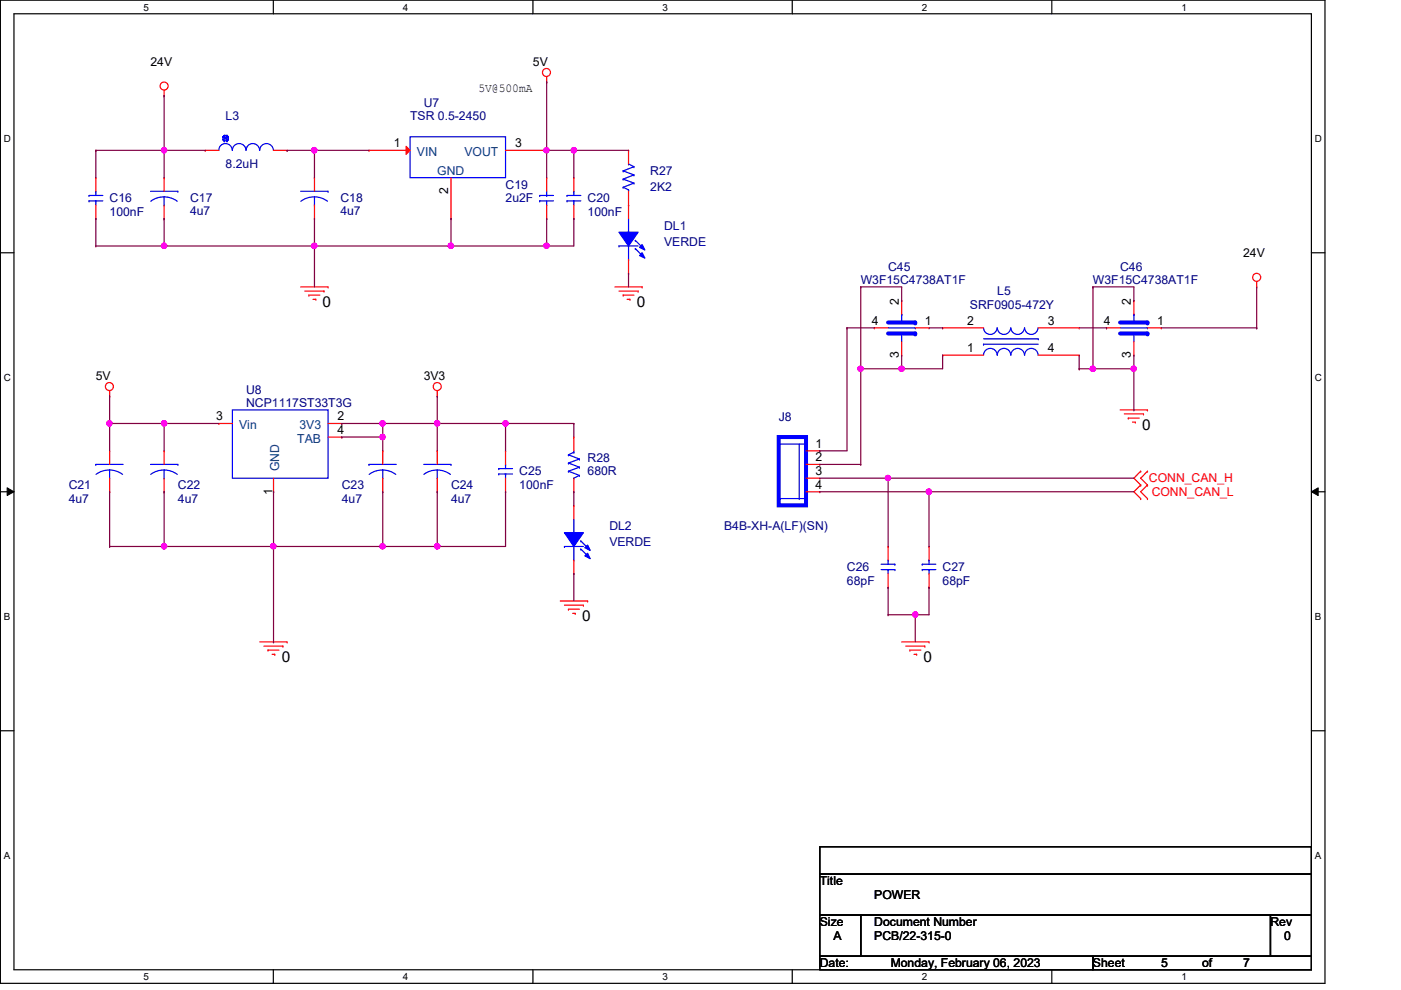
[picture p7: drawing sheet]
<svg xmlns="http://www.w3.org/2000/svg" width="297mm" height="210mm" viewBox="0 0 297 210" stroke-linecap="round" stroke-linejoin="round" font-family="sans-serif">
<path d="M.1 0h280.8v208.5h-280.8zM3 2.9h275v202.7h-275z" fill="none" stroke="#000" stroke-width=".25"/>
<g fill="#fff">
<path d="M30.4 .3h1.2v2.4h-1.2z"/>
<path d="M30.4 205.9h1.2v2.3h-1.2z"/>
</g>
<path d="M58 0v2.9M58 205.6v2.9" fill="none" stroke="#000" stroke-width=".25"/>
<g fill="#fff">
<path d="M85.4 .3h1.2v2.4h-1.2z"/>
<path d="M85.4 205.9h1.2v2.3h-1.2z"/>
</g>
<path d="M113 0v2.9M113 205.6v2.9" fill="none" stroke="#000" stroke-width=".25"/>
<g fill="#fff">
<path d="M140.5 .3h1.1v2.4h-1.1z"/>
<path d="M140.5 205.9h1.1v2.3h-1.1z"/>
</g>
<path d="M168 0v2.9M168 205.6v2.9" fill="none" stroke="#000" stroke-width=".25"/>
<g fill="#fff">
<path d="M195.4 .3h1.2v2.4h-1.2z"/>
<path d="M195.4 205.9h1.2v2.3h-1.2z"/>
</g>
<path d="M223 0v2.9M223 205.6v2.9" fill="none" stroke="#000" stroke-width=".25"/>
<g fill="#fff">
<path d="M250.5 .3h1.1v2.4h-1.1z"/>
<path d="M250.5 205.9h1.1v2.3h-1.1z"/>
<path d="M.8 28.2h1.5v2.4h-1.5z"/>
<path d="M278.8 28.2h1.4v2.4h-1.4z"/>
<path d="M.8 78.9h1.5v2.3h-1.5z"/>
<path d="M278.8 78.9h1.4v2.3h-1.4z"/>
</g>
<path d="M.1 53.6h2.9M278 53.6h2.9" fill="none" stroke="#000" stroke-width=".25"/>
<g fill="#fff">
<path d="M.8 129.6h1.4v2.3h-1.4z"/>
<path d="M278.8 129.6h1.3v2.3h-1.3z"/>
</g>
<path d="M.1 104.3h2.9M278 104.3h2.9" fill="none" stroke="#000" stroke-width=".25"/>
<path d="M1.5 103.4l1.5 .9-1.5 .8zM278 104.3l1.5-.9v1.7z" fill="#000"/>
<path d="M1.5 103.4l1.5 .9-1.5 .8zM278 104.3l1.5-.9v1.7z" fill="none" stroke="#000" stroke-width=".21"/>
<g fill="#fff">
<path d="M.8 180.3h1.4v2.3h-1.4z"/>
<path d="M278.8 180.3h1.3v2.3h-1.3z"/>
</g>
<path d="M.1 154.9h2.9M278 154.9h2.9M173.8 179.5h104.2v5.8h-104.2zM173.8 185.3h104.2v8.7h-104.2zM173.8 194h8.7v8.7h-8.7zM182.5 194h86.9v8.7h-86.9zM269.4 194h8.6v8.7h-8.6zM173.8 202.7h57.9v2.9h-57.9zM231.7 202.7h46.3v2.9h-46.3z" fill="none" stroke="#000" stroke-width=".25"/>
<g fill="none" stroke="#f00" stroke-width=".25">
<path d="M34.8 19.1v1.2M115.9 17.4h.1M115.9 16.3v1.1M34.8 20.3h.1M66.7 37.7h.1M66.7 37.7v2.9M115.9 37.7h.1M115.9 37.7v2.9M66.7 46.4h.1M66.7 43.5v2.9M115.9 46.4h.1M115.9 43.5v2.9"/>
<path d="M266.4 59.7v1.1M63.8 60.8h5.8M64.6 61.7h4.1M65.5 62.6h.1M65.5 62.6h2.3M66.4 63.5h.6M67 63.5h.1M68.7 61.7h.1M69.6 60.8h.1M130.4 60.8h5.7M131.2 61.7h4.1M132.1 62.6h.1"/>
<path d="M132.1 62.6h2.3M133 63.5h.6M133.6 63.5h.1M135.3 61.7h.1M136.1 60.8h.1M266.4 60.8h.1M23.2 84h.1M23.2 82.8v1.2M81.1 95.6h.1M81.1 95.6v2.9M92.7 84h.1M92.7 95.6h.1"/>
<path d="M92.7 82.8v1.2M92.7 95.6v2.9M237.5 86.9h5.8M238.4 87.8h4M239.2 88.6h.1M239.2 88.6h2.4M240.1 89.5h.6M240.7 89.5h.1M241.8 99.9h.1M241.8 99.9l-1.4 1.5 1.4 1.4M242.4 87.8h.1M243.3 86.9h.1"/>
<path d="M243.3 99.9h.1M243.3 99.9l-1.5 1.5 1.5 1.4M81.1 104.3h.1M81.1 101.4v2.9M92.7 104.3h.1M92.7 101.4v2.9M241.8 102.8h.1M241.8 105.7h.1M241.8 102.8l-1.4 1.5 1.4 1.4M243.3 102.8h.1M243.3 105.7h.1M243.3 102.8l-1.5 1.5 1.5 1.4"/>
<path d="M55.1 136.1h5.8M56 137h4M56.8 137.8h.1M56.8 137.8h2.3M57.7 138.7h.5M58.2 138.7h.1M60 137h.1M60.9 136.1h.1M118.8 127.4h5.8M119.7 128.3h4M120.5 129.2h.1M120.5 129.2h2.3"/>
<path d="M121.4 130h.6M122 130h.1M123.7 128.3h.1M124.6 127.4h.1M191.2 136.1h5.8M192.1 137h4M192.9 137.8h.1M192.9 137.8h2.3M193.8 138.7h.5M194.3 138.7h.1M196.1 137h.1M197 136.1h.1"/>
<circle cx="34.8" cy="18.2" r=".85"/>
<circle cx="115.9" cy="15.4" r=".85"/>
<circle cx="266.4" cy="58.8" r=".85"/>
<circle cx="23.2" cy="82" r=".85"/>
<circle cx="92.7" cy="82" r=".85"/>
</g>
<g fill="none" stroke="#00f" stroke-width=".25">
<path d="M63.8 40.6h5.8M66.7 43.5h.1M66.7 41.7l1.4 .3 1.3 .7M66.7 41.7l-1.6 .3-1.3 .7M66.7 41.7v1.8M69.6 40.6h.1M114.4 41.4h.1M114.4 42.6h.1M114.4 41.4h2.9M114.4 42.6h2.9M115.9 43.5h.1M115.9 41.4h.1"/>
<path d="M115.9 40.6v.8M115.9 42.6v.9M78.2 98.5h.1M78.2 98.5h5.8M81.1 99.7l-1.5 .2-1.3 .7M81.1 99.7l1.5 .2 1.3 .7M81.1 99.7v1.7M89.8 98.5h5.8M92.7 99.7l1.5 .2 1.3 .7M92.7 99.7l-1.5 .2-1.3 .7M92.7 99.7v1.7M95.6 98.5h.1"/>
<path d="M81.1 101.4h.1M92.7 101.4h.1"/>
</g>
<path d="M188.3 70.7h5.8" fill="none" stroke="#00f" stroke-width=".85"/>
<circle cx="194.1" cy="70.7" r=".42" fill="#00f"/>
<path d="M188.3 68.4h5.8" fill="none" stroke="#00f" stroke-width=".85"/>
<circle cx="194.1" cy="68.4" r=".42" fill="#00f"/>
<g fill="none" stroke="#00f" stroke-width=".25">
<path d="M46.4 31.9a1.42 1.42 0 0 1 1.4-1.5 1.42 1.42 0 0 1 1.4 1.5M47.3 29.5h.1M47.3 29h.1M47.3 29.5l.2 .3M47.3 29v.5M47.3 29l1.1 .5M47.5 28.7h.1M47.5 29.8h.1M47.5 28.7l-.2 .3M47.5 28.7h.6M47.5 28.7l.6 1.1M47.5 29.8h.6"/>
<path d="M48.1 28.7h.1M48.1 29.8h.1M48.1 28.7l-.6 1.1M48.1 28.7l.3 .3M48.4 29h.1M48.4 29.5h.1M48.4 29l-1.1 .5M48.4 29v.5M48.4 29.5l-.3 .3M49.3 31.9a1.44 1.44 0 0 1 1.4-1.5 1.44 1.44 0 0 1 1.5 1.5M52.2 31.9a1.42 1.42 0 0 1 1.4-1.5 1.42 1.42 0 0 1 1.4 1.5M55.1 31.9a1.44 1.44 0 0 1 1.4-1.5 1.44 1.44 0 0 1 1.5 1.5"/>
<path d="M86.9 29h20.3v8.7h-20.3zM132.1 39.7h.1M132.1 38h.1M132.1 36.2h.1M132.1 39.7l1.2 .6M132.1 38l2.3 .8M132.1 36.2l2.3 .9M133.3 34.8h.1M133.3 34.8l1.1 .5M134.4 38.8h.1M134.4 37.1h.1M134.4 35.3h.1"/>
<path d="M134.4 38.8l-2.3 .9M134.4 37.1l-2.3 .9M134.4 35.3l-2.3 .9M120.2 42.6h.1M120.2 41.4h.1M120.2 42.6h2.9M120.2 41.4h2.9M121.7 40.6h.1M121.7 42.6h.1M121.7 40.6v.8M121.7 42.6v.9M133.3 40.3h.1"/>
<path d="M133.3 40.3v.3M188.3 69.5h5.8M191.2 70.7h.1M191.2 66.6h.1M191.2 66.6v1.8M191.2 70.7v1.7M194.1 69.5h.1M208.5 73h.1M208.5 69.5a1.44 1.44 0 0 0 1.5 1.4 1.44 1.44 0 0 0 1.4-1.4M208.5 75.3a1.44 1.44 0 0 1 1.5-1.4 1.44 1.44 0 0 1 1.4 1.4M208.5 71.8h11.6M208.5 73h11.6"/>
<path d="M211.5 69.5a1.42 1.42 0 0 0 1.4 1.4 1.42 1.42 0 0 0 1.4-1.4M211.5 75.3a1.42 1.42 0 0 1 1.4-1.4 1.42 1.42 0 0 1 1.4 1.4M214.3 69.5a1.44 1.44 0 0 0 1.5 1.4 1.44 1.44 0 0 0 1.4-1.4M214.3 75.3a1.44 1.44 0 0 1 1.5-1.4 1.44 1.44 0 0 1 1.4 1.4M217.3 69.5a1.42 1.42 0 0 0 1.4 1.4 1.42 1.42 0 0 0 1.4-1.4M217.3 75.3a1.42 1.42 0 0 1 1.4-1.4 1.42 1.42 0 0 1 1.4 1.4M220.1 71.8h.1M20.3 98.5h.1M20.3 98.5h5.8M23.2 99.7l-1.5 .2-1.3 .7M23.2 99.7l1.5 .2 1.3 .7M23.2 99.7v1.7"/>
<path d="M105.7 99.4h.1M105.7 99.4h3M107.2 98.5h.1M107.2 98.5v.9M120.5 96.4h.1M120.5 98.2h.1M120.5 99.9h.1M120.5 96.4l2.3 .9M120.5 98.2l2.3 .9M120.5 99.9l2.3 .9M121.7 95.9h.1M121.7 95.6v.3"/>
<path d="M121.7 95.9l-1.2 .5M122.8 97.3h.1M122.8 99.1h.1M122.8 97.3l-2.3 .9M122.8 99.1l-2.3 .8M165.1 94.1h.1M165.1 94.1h5.8M169.5 94.1v11.6M23.2 101.4h.1M105.7 100.5h.1M105.7 100.5h3M107.2 100.5h.1"/>
<path d="M107.2 100.5v.9M121.7 101.4h.1M122.8 100.8h.1M122.8 100.8l-1.1 .6M165.4 105.7h.1M165.4 105.7h5.5M169.5 105.7h.1M186.8 119.6h2.9M188.3 118.7h.1M188.3 118.7v.9M189.7 119.6h.1M195.5 119.6h.1"/>
<path d="M195.5 119.6h2.9M197 118.7h.1M197 118.7v.9M186.8 120.8h2.9M188.3 120.8h.1M188.3 120.8v.8M189.7 120.8h.1M195.5 120.8h.1M195.5 120.8h2.9M197 120.8h.1M197 120.8v.8"/>
</g>
<g fill="none" stroke="#f00" stroke-width=".25">
<path d="M43.5 31.9h.1M43.5 31.9h2.9M58 31.9h2.9M60.9 31.9h.1M121.7 37.7h.1M121.7 37.7v2.9M133.3 31.9h.1M133.3 31.9v2.9M121.7 46.4h.1M121.7 43.5v2.9M133.3 43.5h.1M133.3 40.6v2.9"/>
<path d="M185.4 69.5h.1M185.4 69.5h2.9M191.2 75.3h.1M191.2 63.7h.1M191.2 63.7v2.9M191.2 72.4v2.9M194.1 69.5h2.9M197 69.5h.1M199.9 75.3h.1M199.9 69.5h.1M199.9 69.5h8.6M199.9 75.3h8.6"/>
<path d="M220.1 69.5h8.7M220.1 75.3h8.7M228.8 75.3h.1M228.8 69.5h.1M23.2 95.6h.1M23.2 95.6v2.9M107.2 95.6h.1M107.2 95.6v2.9M121.7 92.7h.1M121.7 92.7v2.9M170.9 95.6h2.9M170.9 98.5h2.9"/>
<path d="M173.8 95.6h.1M173.8 98.5h.1M23.2 104.3h.1M23.2 101.4v2.9M107.2 104.3h.1M107.2 101.4v2.9M121.7 104.3h.1M121.7 101.4v2.9M170.9 101.4h2.9M170.9 104.3h2.9M173.8 101.4h.1M173.8 104.3h.1"/>
<path d="M188.3 115.9h.1M188.3 115.9v2.8M197 115.9h.1M197 115.9v2.8M188.3 124.5h.1M188.3 121.6v2.9M197 124.5h.1M197 121.6v2.9"/>
</g>
<path d="M165.1 92.7h5.8v14.4h-5.8z" fill="none" stroke="#00f" stroke-width=".85"/>
<path d="M86.1 31l.8 .9-.8 .8z" fill="#f00"/>
<path d="M20.3 37.7h.1M20.3 37.7v2.9M78.2 31.9h.1M78.2 31.9h8.7M86.1 31l.8 .9-.8 .8zM95.6 37.7v8.7M107.2 31.9h8.7M115.9 31.9h.1M20.3 46.4h.1M20.3 43.5v2.9M95.6 46.4h.1" fill="none" stroke="#f00" stroke-width=".25"/>
<g fill="none" stroke="#00f" stroke-width=".25">
<path d="M18.9 42.6h.1M18.9 41.4h.1M18.9 42.6h2.9M18.9 41.4h2.9M20.3 40.6h.1M20.3 42.6h.1M20.3 40.6v.8M20.3 42.6v.9M119.7 115.9h.1M119.7 115.9h4M121.7 112.9h.1M121.7 118.7h.1"/>
<path d="M121.7 110.1v2.8M121.7 115.9v2.8M123.1 114.7h.1M123.1 116.4h.1M123.1 114.7l1.8 1.7M123.1 116.4l1.8 1.8"/>
</g>
<path d="M119.7 112.9h4l-2 3z" fill-rule="evenodd" fill="#00f"/>
<path d="M119.7 112.9h4l-2 3z" fill="none" stroke="#00f" stroke-width=".25"/>
<path d="M124 117.9l.6-.6 .5 1.1z" fill-rule="evenodd" fill="#00f"/>
<path d="M124 117.9l.6-.6 .5 1.1z" fill="none" stroke="#00f" stroke-width=".25"/>
<path d="M124 116.1l.6-.5 .5 1.1z" fill-rule="evenodd" fill="#00f"/>
<path d="M131.2 52.2h.1M131.2 52.2h4.1M133.3 49.2h.1M133.3 55h.1M133.3 46.4v2.8M133.3 52.2v2.8M134.7 51h.1M134.7 52.7h.1M134.7 51l1.7 1.7M134.7 52.7l1.7 1.8M124 116.1l.6-.5 .5 1.1z" fill="none" stroke="#00f" stroke-width=".25"/>
<path d="M121.7 107.1h.1M121.7 107.1v3M121.7 118.7v2.9M121.7 121.6h.1" fill="none" stroke="#f00" stroke-width=".25"/>
<path d="M131.2 49.2h4.1l-2 3z" fill-rule="evenodd" fill="#00f"/>
<path d="M131.2 49.2h4.1l-2 3z" fill="none" stroke="#00f" stroke-width=".25"/>
<path d="M136.1 53.6l.6 1.1-1.1-.5z" fill-rule="evenodd" fill="#00f"/>
<path d="M136.1 53.6l.6 1.1-1.1-.5z" fill="none" stroke="#00f" stroke-width=".25"/>
<path d="M136.1 51.9l.6 1.1-1.1-.5z" fill-rule="evenodd" fill="#00f"/>
<path d="M136.1 51.9l.6 1.1-1.1-.5zM49.3 86.9h20.3v14.5h-20.3z" fill="none" stroke="#00f" stroke-width=".25"/>
<path d="M133.3 43.5h.1M133.3 58h.1M133.3 43.5v2.9M133.3 55v3M46.4 89.8h.1M46.4 89.8h2.9M69.6 89.8h2.9M69.6 92.7h2.9M72.5 89.8h.1M72.5 92.7h.1M58 104.3h.1M58 101.4v2.9" fill="none" stroke="#f00" stroke-width=".25"/>
<path d="M237.5 70.7h5.8" fill="none" stroke="#00f" stroke-width=".85"/>
<circle cx="243.3" cy="70.7" r=".42" fill="#00f"/>
<path d="M237.5 68.4h5.8" fill="none" stroke="#00f" stroke-width=".85"/>
<circle cx="243.3" cy="68.4" r=".42" fill="#00f"/>
<g fill="none" stroke="#00f" stroke-width=".25">
<path d="M31.9 40.6h5.8M34.8 43.5h.1M34.8 41.7l1.5 .3 1.3 .7M34.8 41.7l-1.5 .3-1.3 .7M34.8 41.7v1.8M37.7 40.6h.1M237.5 69.5h5.8M240.4 70.7h.1M240.4 66.6h.1M240.4 66.6v1.8M240.4 70.7v1.7M243.3 69.5h.1"/>
<path d="M31.9 98.5h5.8M34.8 99.7l1.5 .2 1.3 .7M34.8 99.7l-1.5 .2-1.3 .7M34.8 99.7v1.7M37.7 98.5h.1M34.8 101.4h.1"/>
</g>
<g fill="none" stroke="#f00" stroke-width=".25">
<path d="M34.8 37.7h.1M34.8 37.7v2.9M34.8 46.4h.1M34.8 43.5v2.9M234.6 69.5h.1M234.6 69.5h2.9M240.4 75.3h.1M240.4 63.7h.1M240.4 63.7v2.9M240.4 72.4v2.9M243.3 69.5h2.9M246.2 69.5h.1"/>
<path d="M34.8 95.6h.1M34.8 95.6v2.9M34.8 104.3h.1M34.8 101.4v2.9"/>
</g>
<path d="M115.9 17.4h.1M115.9 17.4v14.5" fill="none" stroke="#800040" stroke-width=".25"/>
<circle cx="115.8" cy="31.9" r=".56" fill="#f0f"/>
<circle cx="115.8" cy="31.9" r=".56" fill="none" stroke="#f0f" stroke-width=".25"/>
<path d="M20.3 31.9h.1M20.3 31.9h23.2M20.3 31.9v5.8M34.8 20.3h.1M34.8 31.9h.1M34.8 20.3v17.4" fill="none" stroke="#800040" stroke-width=".25"/>
<circle cx="34.8" cy="31.9" r=".56" fill="#f0f"/>
<circle cx="34.8" cy="31.9" r=".56" fill="none" stroke="#f0f" stroke-width=".25"/>
<path d="M60.9 31.9h.1M60.9 31.9h17.3M66.7 31.9h.1M66.7 31.9v5.8" fill="none" stroke="#800040" stroke-width=".25"/>
<circle cx="66.6" cy="31.9" r=".56" fill="#f0f"/>
<circle cx="66.6" cy="31.9" r=".56" fill="none" stroke="#f0f" stroke-width=".25"/>
<path d="M115.9 31.9h.1M115.9 31.9v5.8M115.9 31.9h17.4M121.7 31.9h.1M121.7 31.9v5.8" fill="none" stroke="#800040" stroke-width=".25"/>
<circle cx="121.6" cy="31.9" r=".56" fill="#f0f"/>
<circle cx="121.6" cy="31.9" r=".56" fill="none" stroke="#f0f" stroke-width=".25"/>
<g fill="none" stroke="#800040" stroke-width=".25">
<path d="M20.3 46.4h.1M20.3 52.2h.1M20.3 46.4v5.8M34.8 46.4h.1M34.8 52.2h.1M34.8 46.4v5.8M66.7 46.4h.1M66.7 46.4v5.8h-46.4M95.6 46.4h.1M95.6 46.4v5.8M115.9 46.4h.1M115.9 46.4v5.8"/>
<path d="M121.7 46.4h.1M121.7 46.4v5.8"/>
</g>
<circle cx="34.8" cy="52.1" r=".56" fill="#f0f"/>
<circle cx="34.8" cy="52.1" r=".56" fill="none" stroke="#f0f" stroke-width=".25"/>
<path d="M66.7 52.2h.1M66.7 52.2v8.6M66.7 52.2h28.9" fill="none" stroke="#800040" stroke-width=".25"/>
<circle cx="95.6" cy="52.1" r=".56" fill="#f0f"/>
<circle cx="95.6" cy="52.1" r=".56" fill="none" stroke="#f0f" stroke-width=".25"/>
<circle cx="66.6" cy="52.1" r=".56" fill="#f0f"/>
<circle cx="66.6" cy="52.1" r=".56" fill="none" stroke="#f0f" stroke-width=".25"/>
<path d="M95.6 52.2h.1M95.6 52.2h20.3" fill="none" stroke="#800040" stroke-width=".25"/>
<circle cx="115.9" cy="52.1" r=".56" fill="#f0f"/>
<circle cx="115.9" cy="52.1" r=".56" fill="none" stroke="#f0f" stroke-width=".25"/>
<path d="M115.9 52.2h.1M115.9 52.2h5.8M133.3 58h.1M133.3 58v2.8M23.2 84h.1M23.2 84v5.8" fill="none" stroke="#800040" stroke-width=".25"/>
<circle cx="23.2" cy="89.8" r=".56" fill="#f0f"/>
<circle cx="23.2" cy="89.8" r=".56" fill="none" stroke="#f0f" stroke-width=".25"/>
<path d="M92.7 84h.1M92.7 84v5.8" fill="none" stroke="#800040" stroke-width=".25"/>
<circle cx="92.7" cy="89.8" r=".56" fill="#f0f"/>
<circle cx="92.7" cy="89.8" r=".56" fill="none" stroke="#f0f" stroke-width=".25"/>
<path d="M23.2 89.8h.1M23.2 89.8v5.8M23.2 89.8h23.2M34.8 89.8h.1" fill="none" stroke="#800040" stroke-width=".25"/>
<circle cx="34.8" cy="89.8" r=".56" fill="#f0f"/>
<circle cx="34.8" cy="89.8" r=".56" fill="none" stroke="#f0f" stroke-width=".25"/>
<path d="M34.8 89.8h.1M34.8 89.8v5.8M72.5 89.8h.1M72.5 89.8h8.6" fill="none" stroke="#800040" stroke-width=".25"/>
<circle cx="81.1" cy="89.8" r=".56" fill="#f0f"/>
<circle cx="81.1" cy="89.8" r=".56" fill="none" stroke="#f0f" stroke-width=".25"/>
<path d="M81.1 89.8h.1M81.1 89.8h40.6M81.1 89.8v2.9M92.7 89.8h.1M92.7 89.8v5.8M107.2 89.8h.1M107.2 89.8v5.8" fill="none" stroke="#800040" stroke-width=".25"/>
<circle cx="107.2" cy="89.8" r=".56" fill="#f0f"/>
<circle cx="107.2" cy="89.8" r=".56" fill="none" stroke="#f0f" stroke-width=".25"/>
<path d="M72.5 92.7h.1M72.5 92.7h8.6M121.7 89.8h.1M121.7 89.8v2.9" fill="none" stroke="#800040" stroke-width=".25"/>
<circle cx="81.1" cy="92.7" r=".56" fill="#f0f"/>
<circle cx="81.1" cy="92.7" r=".56" fill="none" stroke="#f0f" stroke-width=".25"/>
<path d="M81.1 92.7h.1M81.1 92.7v2.9M23.2 104.3h.1M23.2 104.3v11.6M34.8 104.3h.1M34.8 104.3v11.6" fill="none" stroke="#800040" stroke-width=".25"/>
<circle cx="34.8" cy="115.8" r=".56" fill="#f0f"/>
<circle cx="34.8" cy="115.8" r=".56" fill="none" stroke="#f0f" stroke-width=".25"/>
<path d="M58 104.3h.1M58 104.3v11.6" fill="none" stroke="#800040" stroke-width=".25"/>
<circle cx="57.9" cy="115.8" r=".56" fill="#f0f"/>
<circle cx="57.9" cy="115.8" r=".56" fill="none" stroke="#f0f" stroke-width=".25"/>
<path d="M81.1 104.3h.1M81.1 104.3v11.6" fill="none" stroke="#800040" stroke-width=".25"/>
<circle cx="81.1" cy="115.8" r=".56" fill="#f0f"/>
<circle cx="81.1" cy="115.8" r=".56" fill="none" stroke="#f0f" stroke-width=".25"/>
<path d="M92.7 104.3h.1M92.7 104.3v11.6" fill="none" stroke="#800040" stroke-width=".25"/>
<circle cx="92.7" cy="115.8" r=".56" fill="#f0f"/>
<circle cx="92.7" cy="115.8" r=".56" fill="none" stroke="#f0f" stroke-width=".25"/>
<g fill="none" stroke="#800040" stroke-width=".25">
<path d="M173.8 95.6h.1M173.8 95.6h5.8M23.2 115.9h.1M34.8 115.9h.1M58 115.9h.1M58 115.9v20.2M81.1 115.9h.1M92.7 115.9h.1M107.2 104.3h.1M107.2 104.3v11.6h-84M121.7 104.3h.1M121.7 104.3v2.8"/>
<path d="M173.8 101.4h14.5M173.8 104.3h23.2M188.3 101.4h.1M188.3 101.4v14.5M197 104.3h.1M58 136.1h.1M121.7 121.6h.1M121.7 121.6v5.8"/>
</g>
<circle cx="188.2" cy="101.3" r=".56" fill="#f0f"/>
<circle cx="188.2" cy="101.3" r=".56" fill="none" stroke="#f0f" stroke-width=".25"/>
<path d="M197 104.3h.1M197 104.3v11.6" fill="none" stroke="#800040" stroke-width=".25"/>
<circle cx="196.9" cy="104.2" r=".56" fill="#f0f"/>
<circle cx="196.9" cy="104.2" r=".56" fill="none" stroke="#f0f" stroke-width=".25"/>
<path d="M188.3 124.5h.1M188.3 130.3h.1M188.3 124.5v5.8M188.3 130.3h5.8M194.1 130.3h.1M194.1 130.3v5.8M197 124.5h.1M197 124.5v5.8" fill="none" stroke="#800040" stroke-width=".25"/>
<circle cx="194" cy="130.3" r=".56" fill="#f0f"/>
<circle cx="194" cy="130.3" r=".56" fill="none" stroke="#f0f" stroke-width=".25"/>
<g fill="none" stroke="#800040" stroke-width=".25">
<path d="M179.6 69.5h.1M179.6 69.5v26.1M182.5 78.2h.1M182.5 78.2v20.3M266.4 69.5h.1M266.4 60.8v8.7M173.8 98.5h8.7M182.5 98.5h.1M188.3 101.4h.1M188.3 101.4h52.1M197 104.3h.1M197 104.3h43.4"/>
<path d="M194.1 130.3h.1M194.1 130.3h2.9"/>
</g>
<circle cx="182.4" cy="78.2" r=".56" fill="#f0f"/>
<circle cx="182.4" cy="78.2" r=".56" fill="none" stroke="#f0f" stroke-width=".25"/>
<path d="M182.5 78.2h.1M182.5 78.2h8.7" fill="none" stroke="#800040" stroke-width=".25"/>
<circle cx="191.2" cy="78.2" r=".56" fill="#f0f"/>
<circle cx="191.2" cy="78.2" r=".56" fill="none" stroke="#f0f" stroke-width=".25"/>
<g fill="none" stroke="#800040" stroke-width=".25">
<path d="M179.6 69.5h.1M179.6 69.5h5.8M182.5 60.8h.1M182.5 60.8h8.7M182.5 60.8v17.4M228.8 78.2h.1M228.8 69.5h5.8M231.7 60.8h.1M231.7 60.8h8.7M231.7 60.8v17.4h-2.9M234.6 69.5h.1M240.4 78.2h.1"/>
<path d="M240.4 75.3v2.9"/>
</g>
<circle cx="231.7" cy="78.2" r=".56" fill="#f0f"/>
<circle cx="231.7" cy="78.2" r=".56" fill="none" stroke="#f0f" stroke-width=".25"/>
<g fill="none" stroke="#800040" stroke-width=".25">
<path d="M191.2 78.2h.1M191.2 63.7h.1M191.2 78.2h8.7M191.2 60.8v2.9M191.2 75.3v2.9M197 69.5h2.9M199.9 69.5h.1M231.7 78.2h.1M231.7 78.2h8.7v8.7M240.4 63.7h.1M240.4 60.8v2.9M246.2 69.5h20.2"/>
<path d="M266.4 69.5h.1M240.4 86.9h.1"/>
</g>
<circle cx="240.4" cy="78.2" r=".56" fill="#f0f"/>
<circle cx="240.4" cy="78.2" r=".56" fill="none" stroke="#f0f" stroke-width=".25"/>
<path d="M199.9 75.3h.1M199.9 75.3v2.9M228.8 78.2h.1M228.8 75.3v2.9" fill="none" stroke="#800040" stroke-width=".25"/>
<circle cx="115.8" cy="31.9" r=".56" fill="#f0f"/>
<circle cx="115.8" cy="31.9" r=".56" fill="none" stroke="#f0f" stroke-width=".25"/>
<circle cx="34.8" cy="31.9" r=".56" fill="#f0f"/>
<circle cx="34.8" cy="31.9" r=".56" fill="none" stroke="#f0f" stroke-width=".25"/>
<circle cx="66.6" cy="31.9" r=".56" fill="#f0f"/>
<circle cx="66.6" cy="31.9" r=".56" fill="none" stroke="#f0f" stroke-width=".25"/>
<circle cx="121.6" cy="31.9" r=".56" fill="#f0f"/>
<circle cx="121.6" cy="31.9" r=".56" fill="none" stroke="#f0f" stroke-width=".25"/>
<circle cx="34.8" cy="52.1" r=".56" fill="#f0f"/>
<circle cx="34.8" cy="52.1" r=".56" fill="none" stroke="#f0f" stroke-width=".25"/>
<circle cx="95.6" cy="52.1" r=".56" fill="#f0f"/>
<circle cx="95.6" cy="52.1" r=".56" fill="none" stroke="#f0f" stroke-width=".25"/>
<circle cx="66.6" cy="52.1" r=".56" fill="#f0f"/>
<circle cx="66.6" cy="52.1" r=".56" fill="none" stroke="#f0f" stroke-width=".25"/>
<circle cx="115.9" cy="52.1" r=".56" fill="#f0f"/>
<circle cx="115.9" cy="52.1" r=".56" fill="none" stroke="#f0f" stroke-width=".25"/>
<circle cx="23.2" cy="89.8" r=".56" fill="#f0f"/>
<circle cx="23.2" cy="89.8" r=".56" fill="none" stroke="#f0f" stroke-width=".25"/>
<circle cx="92.7" cy="89.8" r=".56" fill="#f0f"/>
<circle cx="92.7" cy="89.8" r=".56" fill="none" stroke="#f0f" stroke-width=".25"/>
<circle cx="34.8" cy="89.8" r=".56" fill="#f0f"/>
<circle cx="34.8" cy="89.8" r=".56" fill="none" stroke="#f0f" stroke-width=".25"/>
<circle cx="81.1" cy="89.8" r=".56" fill="#f0f"/>
<circle cx="81.1" cy="89.8" r=".56" fill="none" stroke="#f0f" stroke-width=".25"/>
<circle cx="107.2" cy="89.8" r=".56" fill="#f0f"/>
<circle cx="107.2" cy="89.8" r=".56" fill="none" stroke="#f0f" stroke-width=".25"/>
<circle cx="81.1" cy="92.7" r=".56" fill="#f0f"/>
<circle cx="81.1" cy="92.7" r=".56" fill="none" stroke="#f0f" stroke-width=".25"/>
<circle cx="34.8" cy="115.8" r=".56" fill="#f0f"/>
<circle cx="34.8" cy="115.8" r=".56" fill="none" stroke="#f0f" stroke-width=".25"/>
<circle cx="57.9" cy="115.8" r=".56" fill="#f0f"/>
<circle cx="57.9" cy="115.8" r=".56" fill="none" stroke="#f0f" stroke-width=".25"/>
<circle cx="81.1" cy="115.8" r=".56" fill="#f0f"/>
<circle cx="81.1" cy="115.8" r=".56" fill="none" stroke="#f0f" stroke-width=".25"/>
<circle cx="92.7" cy="115.8" r=".56" fill="#f0f"/>
<circle cx="92.7" cy="115.8" r=".56" fill="none" stroke="#f0f" stroke-width=".25"/>
<circle cx="188.2" cy="101.3" r=".56" fill="#f0f"/>
<circle cx="188.2" cy="101.3" r=".56" fill="none" stroke="#f0f" stroke-width=".25"/>
<circle cx="196.9" cy="104.2" r=".56" fill="#f0f"/>
<circle cx="196.9" cy="104.2" r=".56" fill="none" stroke="#f0f" stroke-width=".25"/>
<circle cx="194" cy="130.3" r=".56" fill="#f0f"/>
<circle cx="194" cy="130.3" r=".56" fill="none" stroke="#f0f" stroke-width=".25"/>
<circle cx="182.4" cy="78.2" r=".56" fill="#f0f"/>
<circle cx="182.4" cy="78.2" r=".56" fill="none" stroke="#f0f" stroke-width=".25"/>
<circle cx="191.2" cy="78.2" r=".56" fill="#f0f"/>
<circle cx="191.2" cy="78.2" r=".56" fill="none" stroke="#f0f" stroke-width=".25"/>
<circle cx="231.7" cy="78.2" r=".56" fill="#f0f"/>
<circle cx="231.7" cy="78.2" r=".56" fill="none" stroke="#f0f" stroke-width=".25"/>
<circle cx="240.4" cy="78.2" r=".56" fill="#f0f"/>
<circle cx="240.4" cy="78.2" r=".56" fill="none" stroke="#f0f" stroke-width=".25"/>
<g font-size="3.2">
<text x="68.4" y="65.1">0</text>
<text x="135" y="65.1">0</text>
<text x="242.1" y="91.2">0</text>
<text x="123.4" y="131.7">0</text>
<text x="59.7" y="140.4">0</text>
<text x="195.8" y="140.4">0</text>
</g>
<g font-size="2.6">
<text x="31.9" y="13.9">24V</text>
<text x="113" y="13.9">5V</text>
<text x="101.4" y="19.5">5V@500mA</text>
<text x="83.5" y="31.2">1</text>
<text x="109.2" y="31.2">3</text>
<text x="95" y="41.1" transform="rotate(-90 95 41.1)">2</text>
<text x="263.6" y="54.5">24V</text>
<text x="190.5" y="64.6" transform="rotate(-90 190.5 64.6)">2</text>
<text x="239.8" y="64.6" transform="rotate(-90 239.8 64.6)">2</text>
<text x="184.8" y="68.9">4</text>
<text x="196.1" y="68.9">1</text>
<text x="205.1" y="68.9">2</text>
<text x="222.2" y="68.9">3</text>
<text x="234" y="68.9">4</text>
<text x="245.3" y="68.9">1</text>
<text x="190.5" y="75.9" transform="rotate(-90 190.5 75.9)">3</text>
<text x="205.1" y="74.7">1</text>
<text x="222.2" y="74.7">4</text>
<text x="239.8" y="75.9" transform="rotate(-90 239.8 75.9)">3</text>
<text x="20.3" y="80.5">5V</text>
<text x="89.8" y="80.5">3V3</text>
<text x="45.8" y="89.2">3</text>
<text x="71.6" y="89.2">2</text>
<text x="71.6" y="92">4</text>
<text x="172.9" y="95">1</text>
<text x="172.9" y="97.8">2</text>
<text x="172.9" y="100.8">3</text>
<text x="57.8" y="104.9" transform="rotate(-90 57.8 104.9)">1</text>
<text x="172.9" y="103.6">4</text>
<text x="173.8" y="187.7">Title</text>
<text x="185.4" y="190.6">POWER</text>
<text x="173.8" y="196.3">Size</text>
<text x="185.4" y="196.3">Document Number</text>
<text x="269.4" y="196.3">Rev</text>
<text x="176.7" y="199.3">A</text>
<text x="185.4" y="199.3">PCB/22-315-0</text>
<text x="272.2" y="199.3">0</text>
<text x="173.8" y="205.1">Date:</text>
<text x="188.8" y="205.1">Monday, February 06, 2023</text>
<text x="231.7" y="205.1">Sheet</text>
<text x="246.2" y="205.1">5</text>
<text x="254.9" y="205.1">of</text>
<text x="263.6" y="205.1">7</text>
</g>
<g font-size="2.6" fill="#000080">
<text x="89.8" y="22.6">U7</text>
<text x="47.8" y="25.5">L3</text>
<text x="86.9" y="25.5">TSR 0.5-2450</text>
<text x="47.8" y="35.6">8.2uH</text>
<text x="107.2" y="40">C19</text>
<text x="137.9" y="37.1">R27</text>
<text x="137.9" y="40.6">2K2</text>
<text x="23.2" y="42.9">C16</text>
<text x="23.2" y="45.8">100nF</text>
<text x="40.3" y="42.9">C17</text>
<text x="40.3" y="45.5">4u7</text>
<text x="72.2" y="42.9">C18</text>
<text x="72.2" y="45.5">4u7</text>
<text x="107.2" y="42.9">2u2F</text>
<text x="124.6" y="42.9">C20</text>
<text x="124.6" y="45.8">100nF</text>
<text x="140.8" y="48.7">DL1</text>
<text x="140.8" y="52.2">VERDE</text>
<text x="188.3" y="57.4">C45</text>
<text x="237.5" y="57.4">C46</text>
<text x="182.5" y="60.3">W3F15C4738AT1F</text>
<text x="205.7" y="65.5">SRF0905-472Y</text>
<text x="211.5" y="62.6">L5</text>
<text x="231.7" y="60.3">W3F15C4738AT1F</text>
<text x="52.2" y="83.4">U8</text>
<text x="52.2" y="86.3">NCP1117ST33T3G</text>
<text x="165.1" y="89.2">J8</text>
<text x="110.1" y="100.8">C25</text>
<text x="124.6" y="97.9">R28</text>
<text x="124.6" y="100.8">680R</text>
<text x="14.6" y="103.7">C21</text>
<text x="14.6" y="106.6">4u7</text>
<text x="37.7" y="103.7">C22</text>
<text x="37.7" y="106.6">4u7</text>
<text x="72.5" y="103.7">C23</text>
<text x="72.5" y="106.6">4u7</text>
<text x="95.6" y="103.7">C24</text>
<text x="95.6" y="106.6">4u7</text>
<text x="110.1" y="103.7">100nF</text>
<text x="129.2" y="112.4">DL2</text>
<text x="153.5" y="112.4">B4B-XH-A(LF)(SN)</text>
<text x="129.2" y="115.9">VERDE</text>
<text x="179.6" y="121.1">C26</text>
<text x="179.6" y="124">68pF</text>
<text x="199.9" y="121.1">C27</text>
<text x="199.9" y="124">68pF</text>
</g>
<g font-size="2.6" fill="#004080">
<text x="88.4" y="33.1">VIN</text>
<text x="98.5" y="33.1">VOUT</text>
<text x="92.7" y="37.1">GND</text>
<text x="50.7" y="91">Vin</text>
<text x="63" y="93.9">TAB</text>
<text x="63.5" y="91">3V3</text>
<text x="59.2" y="99.9" transform="rotate(-90 59.2 99.9)">GND</text>
</g>
<g font-size="2.6" fill="#f00">
<text x="243.6" y="102.2">CONN_CAN_H</text>
<text x="244.2" y="105.2">CONN_CAN_L</text>
</g>
<g font-size="2.1">
<text x="30.4" y="2.2">5</text>
<text x="85.4" y="2.2">4</text>
<text x="140.5" y="2.2">3</text>
<text x="195.4" y="2.2">2</text>
<text x="250.5" y="2.2">1</text>
<text x=".8" y="30.1">D</text>
<text x="278.8" y="30.1">D</text>
<text x=".8" y="80.8">C</text>
<text x="278.8" y="80.8">C</text>
<text x=".8" y="131.5">B</text>
<text x="278.8" y="131.5">B</text>
<text x=".8" y="182.2">A</text>
<text x="278.8" y="182.2">A</text>
<text x="30.4" y="207.8">5</text>
<text x="85.4" y="207.8">4</text>
<text x="140.5" y="207.8">3</text>
<text x="195.4" y="207.8">2</text>
<text x="250.5" y="207.8">1</text>
</g>
</svg>
